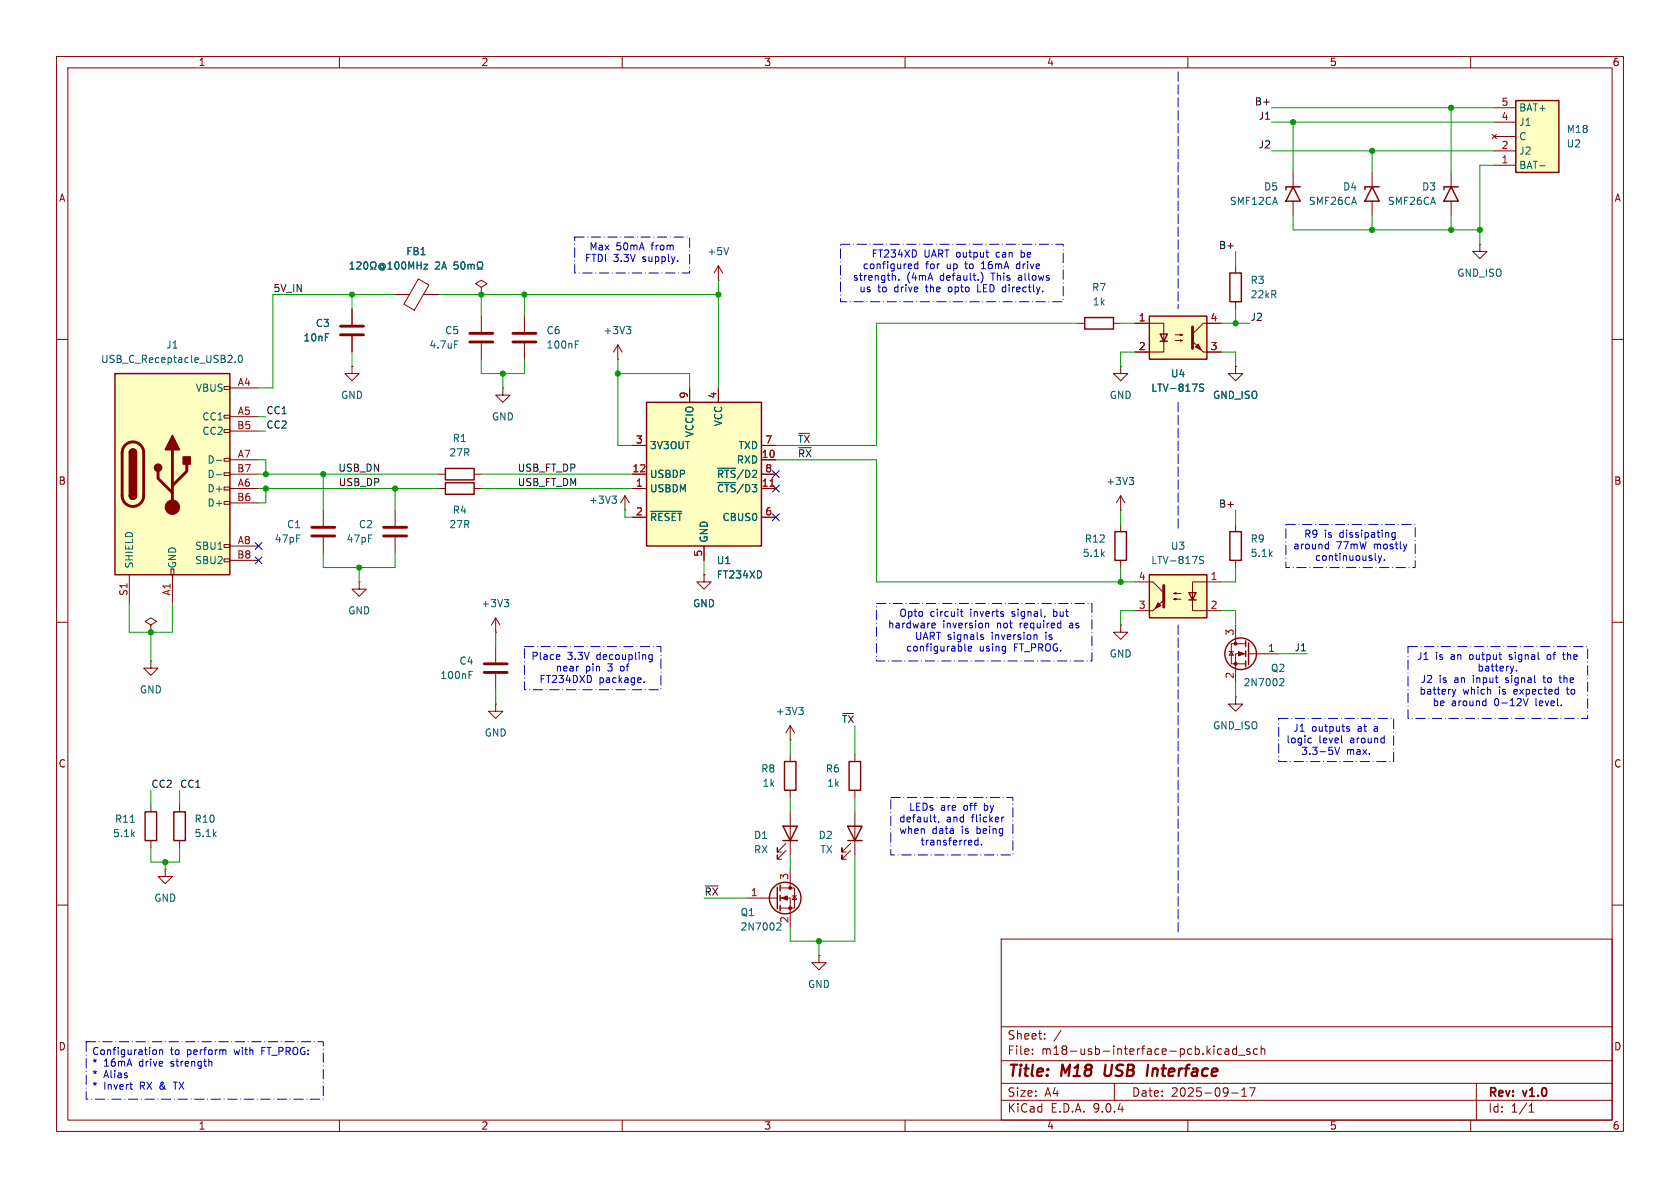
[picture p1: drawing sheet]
<svg xmlns="http://www.w3.org/2000/svg" width="297mm" height="210mm" viewBox="0 0 297 210" stroke-linecap="round" stroke-linejoin="round" font-family="sans-serif">
<g fill="none" stroke="#840000" stroke-width=".18">
<path d="M10 10h277v190h-277zM12 12h273v186h-273zM60 10v2M110 10v2M160 10v2M210 10v2M260 10v2M218.4 47v1.3M218.4 53.3v1.3M10 60h2M285 60h2M110.5 90.2h.1"/>
<path d="M110.5 87.6l-.8 1.3M110.5 87.6l.8 1.3M110.5 87.6v2.6M10 110h2M87.6 114.3v2.8M87.6 119.1v2.8M285 110h2M10 160h2M177 166h108v32h-108zM285 160h2M60 198v2M110 198v2"/>
<path d="M160 198v2M177 194.5h108M177 191.5h108M177 187.5h108M177 181.5h108M182.5 186.3v.1M182.5 185.5v.1M184.7 183.6v.1M184.7 182.8v.1M187.6 182.1l-1.3 2M197 191.5v3M210 198v2"/>
<path d="M215.4 186.3h.6M215.4 185.5h.6M216.6 185.5h.6v.9M217.2 185.8h-.5a.29 .29 0 0 0-.2 .3 .29 .29 0 0 0 .2 .3l.5-.1M217.7 193.2h1.2M218.6 185.5l-.4-.1-.3 .3v.4l.1 .2h.6M218.6 184.9v1.5M219 186.5h1.1M219.5 193.8h.9M219.5 192.7l.5-.4v1.5M220.9 192.3h1l-.7 1.5M221 185.5l-.4-.1-.2 .2 .1 .2 .5 .2v.3h-.6"/>
<path d="M222.3 185.5l-.4-.1-.3 .3v.4l.1 .2h.6M223 185.5l.2-.1 .3 .1 .1 .9M223 184.9v1.5M260 198v2M261 191.5v6.5M270.3 196.6h.9M270.3 195.5l.4-.4v1.5"/>
</g>
<path d="M195.5 188.2l-.2 1.6 .3 .4" fill="none" stroke="#840000" stroke-width=".4"/>
<path d="M85.6 117.3h4.1M85.6 118.9h4.1" fill="none" stroke="#840000" stroke-width=".51"/>
<path d="M108.2 87.7h.8l-.4 .5M108.7 88.2l.3 .2v.3l-.3 .3M82.9 119.3h.4M82.9 118.7h.6" fill="none" stroke="#006464" stroke-width=".18"/>
<path d="M217.4 48.3h2.1v5h-2.1z" fill="none" stroke="#840000" stroke-width=".25"/>
<path d="M114.3 71.1h20.3v25.4h-20.3z" fill="#ffffc2"/>
<path d="M242.6 33l1.2 2.6h-2.5zM243.8 33h-2.5v.5M256.5 33l1.3 2.6h-2.5zM257.8 33h-2.5v.5M114.3 71.1h20.3v25.4h-20.3zM138.4 146.1h2.6l-1.3 2.5zM138.4 148.6h2.6" fill="none" stroke="#840000" stroke-width=".25"/>
<g fill="none" stroke="#840000" stroke-width=".18">
<path d="M242.6 30.5v2.5M242.6 35.6v2.5M256.5 30.5v2.5M256.5 35.6v2.5M69.8 52.1h2.6M74 49.3l1.8 1.1-2.5 4.4-1.9-1zM74.9 52.1h2.6M92.7 55.9v2.8M92.7 60.7v2.8M111.8 78.7h2.5M121.9 68.6v2.5M127 68.6v2.5"/>
<path d="M134.6 78.7h2.6M111.8 83.8h2.5M111.8 86.4h2.5M111.8 91.4h2.5M124.5 96.5v2.6M134.6 83.8h2.6M134.6 86.4h2.6M134.6 91.4h2.6M134.6 81.3h2.6M26.7 110.5l1-.6-1-.7-1 .7 1 .6v1.3M26.7 111.8h.1M26.7 116.8v1.3h1.2l-1.2 1.3-1.3-1.3h1.3"/>
<path d="M26.7 116.8h.1M124.5 101.6v1.3h1.2l-1.2 1.2-1.3-1.2h1.3M124.5 101.6h.1M138.9 150.4l-1.5 1.5v-.8v.8h.8M138.9 149.1l-1.5 1.5v-.7v.7h.8M139.7 143.5v7.6"/>
</g>
<g fill="none" stroke="#006464" stroke-width=".18">
<path d="M61.9 47.6h.7M61.9 46.7l.3-.4v1.3M63.1 46.4l.5-.1 .2 .4-.8 .9h.8M64.4 46.4l.2-.1a.68 .68 0 0 1 .4 .6 .68 .68 0 0 1-.4 .7l-.2-.2-.1-.3zM65.5 47.6h.3v-.3a.54 .54 0 0 1-.3-.7 .54 .54 0 0 1 .8-.2 .58 .58 0 0 1-.1 .9v.3h.3M67.8 47a.31 .31 0 0 0-.4-.1 .31 .31 0 0 0 0 .5 .31 .31 0 0 0 .4-.1M67.8 46.8v.5M67.8 47.3l.1 .1a.55 .55 0 0 0-.3-.9 .55 .55 0 0 0-.6 .6 .61 .61 0 0 0 .3 .6 .61 .61 0 0 0 .7-.1M68.6 47.6h.7M68.6 46.7l.4-.4v1.3M69.9 46.4l.2-.1a.68 .68 0 0 1 .4 .6 .68 .68 0 0 1-.4 .7l-.2-.2-.1-.3zM71.1 46.4l.2-.1a.68 .68 0 0 1 .5 .6 .68 .68 0 0 1-.5 .7l-.2-.2-.1-.3z"/>
<path d="M72.3 47.6v-1.3l.4 .9 .4-.9v1.3M73.7 46.3v1.3M73.7 46.9h.8M74.5 46.3v1.3M74.9 46.7h.7l-.7 .9h.7M80.9 46.3h-.6v.6l.1-.1h.5l.1 .2-.1 .4-.2 .2-.4-.2M81.6 46.4l.2-.1a.68 .68 0 0 1 .4 .6 .68 .68 0 0 1-.4 .7l-.2-.2-.1-.3zM82.7 46.8l.4-.1 .2 .2M82.7 46.7v.9M83.3 46.9l.2-.2 .3 .1v.8M83.3 46.9v.7M84.4 47.6h.3v-.3a.54 .54 0 0 1-.3-.7 .54 .54 0 0 1 .8-.2 .58 .58 0 0 1-.2 .9v.3h.3"/>
<path d="M101.7 60.9h.4M101.7 60.3h.6M115 90.4h5.5M126.9 82.8h3.2M126.9 85.3h3.2"/>
</g>
<path d="M136.1 85.9h.8" fill="none" stroke="#a90000" stroke-width=".18"/>
<path d="M90.7 58.9h4M90.7 60.5h4" fill="none" stroke="#840000" stroke-width=".51"/>
<path d="M203.2 55.9h10.2v7.6h-10.2z" fill="#ffffc2"/>
<g fill="none" stroke="#840000" stroke-width=".25">
<path d="M191.8 56.1h5v2.1h-5zM203.2 55.9h10.2v7.6h-10.2zM205.1 59.1h1.3l-.7 1.2zM205.1 60.3h1.3M197.1 94h2v5.1h-2zM217.4 94h2.1v5.1h-2.1zM138.7 134.6h2v5.1h-2zM150.1 134.6h2v5.1h-2zM25.7 143.5h2v5.1h-2zM30.7 143.5h2.1v5.1h-2.1zM137.4 156.8v3.9M137.9 156.5v1"/>
<path d="M137.9 158.2v1.1M149.9 146.1h2.5l-1.3 2.5zM149.9 148.6h2.5M137.9 160v1"/>
<circle cx="138.8" cy="158.7" r="2.79"/>
</g>
<g fill="none" stroke="#840000" stroke-width=".18">
<path d="M85.1 50.8l1-.6-1-.7-1 .7 1 .6v1.3M85.1 52.1h.1M85.1 55.9v2.8M190.5 57.2h1.3M196.8 57.2h1.3M200.7 57.2h5v3.3M207.8 59.2h1.2l-.3 .1v-.2l.3 .1M215.9 57.2h-3.2l-1.9 1.9M85.1 60.7v2.8M198.1 64.8v1.2h1.3l-1.3 1.3-1.3-1.3h1.3M198.1 64.8h.1M205.7 60.3v1.9h-5"/>
<path d="M207.8 60.2h1.2l-.3 .1v-.2l.3 .1M212.7 62.2h3.2M57.1 90.2v2.8M57.1 95v2.8M198.1 90.2h.1M198.1 87.6v2.6M198.1 92.7v1.3M198.1 99.1v1.2M198.1 87.6l-.7 1.3M198.1 87.6l.8 1.3M218.4 92.7v1.3M218.4 99.1v1.2"/>
<path d="M198.1 110.5v1.3h1.3l-1.3 1.2-1.3-1.2h1.3M198.1 110.5h.1M139.7 133.4v1.2M139.7 139.7v1.3M151.1 133.4v1.2M151.1 139.7v1.3M26.7 142.2v1.3M26.7 148.6v1.3M31.7 142.2v1.3M31.7 148.6v1.3M132.1 158.8h5.3M137.9 157h2.6v3.5h-2.6"/>
<path d="M137.9 158.8h1.8v5M139.7 153.7v3.3M140.1 158.4h.7M140.5 158.4l.3 .6h-.7zM150.4 150.4l-1.6 1.5v-.8v.8h.8M150.4 149.1l-1.6 1.5v-.7v.7h.8M151.1 143.5v7.6"/>
</g>
<path d="M83.1 58.9h4M210.8 57.8v3.8M83.1 60.5h4M55.1 93.2h4.1M55.1 94.7h4.1" fill="none" stroke="#840000" stroke-width=".51"/>
<g fill="#840000" stroke="#840000" stroke-width=".18">
<path d="M211.8 60.8l.5 1-1-.5z"/>
<path d="M210.8 60.3l1.9 1.9z"/>
<path d="M138.2 158.8l1-.4v.7z"/>
<circle cx="139.7" cy="157" r=".25"/>
<circle cx="139.7" cy="160.5" r=".25"/>
</g>
<path d="M80.4 60.3h.6M212.8 68l-.5-.1-.2 .1v.4l.6 .2 .1 .3-.3 .3-.4-.1M199.6 84.4h.8l-.4 .5M200.2 84.9l.2 .2v.3l-.2 .3M23.1 145.4h.7M137.5 163.1h.3M138 163.7l-.7 .7h.8" fill="none" stroke="#006464" stroke-width=".18"/>
<path d="M203.2 101.6h10.2v7.6h-10.2z" fill="#ffffc2"/>
<g fill="none" stroke="#840000" stroke-width=".25">
<path d="M203.2 101.6h10.2v7.6h-10.2zM210.2 104.8h1.3l-.7 1.2zM210.2 106h1.3M220.2 113.3v1M220.2 115.1v1M220.2 116.8v1.1M220.7 113.7v3.8"/>
<circle cx="219.3" cy="115.6" r="2.79"/>
</g>
<g fill="none" stroke="#840000" stroke-width=".18">
<path d="M127 49.5h.1M127 47l-.8 1.3M127 47l.8 1.3M127 47v2.5M261.6 43.2v1.3h1.3l-1.3 1.2-1.3-1.2h1.3M261.6 43.2h.1M88.9 68.6v1.3h1.3l-1.3 1.2-1.3-1.2h1.3M88.9 68.6h.1M109.2 63.5h.1M109.2 61l-.7 1.2M109.2 61l.8 1.2M109.2 61v2.5"/>
<path d="M218.4 64.8v1.2h1.3l-1.3 1.3-1.2-1.3h1.2M218.4 64.8h.1M69.8 90.2v2.8M69.8 95v2.8M63.5 102.9v1.2h1.3l-1.3 1.3-1.3-1.3h1.3M63.5 102.9h.1M87.6 111.8h.1M87.6 109.2l-.7 1.3M87.6 109.2l.8 1.3M87.6 109.2v2.6M200.7 102.9h3.1l1.9 1.9M200.7 108h3.1"/>
<path d="M207.5 104.9l.4-.1v.2l-.4-.1h1.3M207.5 105.9l.4-.1v.2l-.4-.1h1.3M210.8 106v2h5.1M215.9 102.9h-5.1v3.3M217.3 115.2h.8M217.7 115.2l.4 .6h-.8zM218.4 110.5v3.3M220.2 113.8h-2.5v3.5h2.5M220.2 115.6h-1.8v5.1M220.7 115.6h5.4M87.6 124.5v1.2h1.3l-1.3 1.3-1.2-1.3h1.2M87.6 124.5h.1"/>
<path d="M139.7 130.8h.1M139.7 128.3l.8 1.2M139.7 128.3l-.8 1.2M139.7 128.3v2.5M218.4 123.2v1.3h1.3l-1.3 1.2-1.2-1.2h1.2M218.4 123.2h.1M29.2 153.7v1.2h1.3l-1.3 1.3-1.3-1.3h1.3M29.2 153.7h.1"/>
</g>
<path d="M67.8 93.2h4.1M67.8 94.7h4.1M205.7 103.5v3.8" fill="none" stroke="#840000" stroke-width=".51"/>
<g fill="#840000" stroke="#840000" stroke-width=".18">
<path d="M204.7 106.6l.5 .5-1 .5z"/>
<path d="M203.8 108l1.9-2z"/>
<path d="M218.9 115.2l1.1 .4-1.1 .4z"/>
<circle cx="218.4" cy="113.8" r=".25"/>
<circle cx="218.4" cy="117.3" r=".25"/>
</g>
<path d="M110.7 57.7h.8l-.4 .5M111.3 58.2l.2 .3v.3l-.2 .2M128.8 43.8l-.4 1.2M212.8 98.4h-.5l-.2 .1v.4l.6 .2 .1 .3-.3 .2h-.4M89.1 106h.8l-.4 .5M89.7 106.5l.2 .2v.3l-.2 .3M226.4 120h.5l.1 .3-.8 .9h.8M141.2 125h.8l-.4 .5M141.8 125.5l.2 .3v.3l-.2 .2" fill="none" stroke="#006464" stroke-width=".18"/>
<path d="M20.3 66h20.3v35.6h-20.3z" fill="#ffffc2"/>
<g fill="none" stroke="#840000" stroke-width=".18">
<path d="M62.2 54.6v2.8M62.2 59.4v2.8M39.6 68.3h1v.5h-1zM39.6 73.4h1v.5h-1zM39.6 75.9h1v.6h-1zM40.6 68.6h5.1M40.6 73.7h5.1M40.6 76.2h5.1M62.2 64.8v1.2h1.3l-1.3 1.3-1.2-1.3h1.2M62.2 64.8h.1M39.6 81h1v.5h-1zM39.6 83.6h1v.5h-1z"/>
<path d="M39.6 86.1h1v.5h-1zM39.6 88.6h1v.6h-1zM39.6 96.3h1v.5h-1zM39.6 98.8h1v.5h-1zM40.6 81.3h5.1M40.6 83.8h5.1M40.6 86.4h5.1M40.6 88.9h5.1M40.6 96.5h5.1M40.6 99.1h5.1M77.5 83.8h1.2M77.5 86.4h1.2"/>
<path d="M83.8 83.8h1.3M83.8 86.4h1.3M22.9 101.6v5.1M30.2 100.6h.5v1h-.5zM30.5 101.6v5.1M144.8 168.9v1.3h-1.3l1.3 1.3 1.2-1.3h-1.2M144.8 168.9h.1"/>
</g>
<path d="M20.3 66h20.3v35.6h-20.3zM22.9 80a.64 .64 0 0 1 .6-.6 .64 .64 0 0 1 .6 .6M22.9 87.6a.64 .64 0 0 0 .6 .7 .64 .64 0 0 0 .6-.7M78.7 82.8h5.1v2h-5.1zM78.7 85.3h5.1v2.1h-5.1z" fill="none" stroke="#840000" stroke-width=".25"/>
<path d="M60.2 57.7h4.1M60.2 59.2h4.1M22.1 78.7a1.9 1.9 0 0 1 2.1-.4 1.9 1.9 0 0 1 1.2 1.7v7.6a1.91 1.91 0 0 1-1.9 1.9 1.91 1.91 0 0 1-1.9-1.9v-7.7l.2-.7zM30.5 79.5v10.2M27.9 83.3v1.3l2.6 2.5M33 82v1.3l-2.5 2.6" fill="none" stroke="#840000" stroke-width=".51"/>
<g fill="#840000" stroke="#840000" stroke-width=".25">
<path d="M22.9 80h1.2v7.6h-1.2z"/>
<path d="M23 79.6a.64 .64 0 0 1 .7-.2 .64 .64 0 0 1 .4 .6h-1.2z"/>
<path d="M22.9 87.6h1.2a.64 .64 0 0 1-.6 .7 .64 .64 0 0 1-.6-.7z"/>
<path d="M30.5 77l1.2 2.5h-2.5z"/>
<path d="M32.4 80.8h1.3v1.2h-1.3z"/>
<circle cx="27.9" cy="82.7" r=".63"/>
</g>
<circle cx="30.5" cy="89.7" r="1.27" fill="#840000" stroke="#840000" stroke-width=".18"/>
<path d="M41.6 64v.1M42.3 62.9l.1-.1a.68 .68 0 0 1 .5 .6 .68 .68 0 0 1-.5 .7 .84 .84 0 0 1-.1-1.2zM38.3 81.4h.9M38.3 83.9h.9" fill="none" stroke="#006464" stroke-width=".18"/>
<path d="M268 17.8h7.6v12.7h-7.6z" fill="#ffffc2"/>
<path d="M268 17.8h7.6v12.7h-7.6zM228.6 33l1.3 2.6h-2.6zM229.9 33h-2.6v.5" fill="none" stroke="#840000" stroke-width=".25"/>
<g fill="none" stroke="#840000" stroke-width=".18">
<path d="M264.2 19.1h3.8M228.6 30.5v2.5M228.6 35.6v2.5M263.8 23.7l.7 .8M264.2 29.2h3.8M264.2 26.7h3.8M264.2 24.1h3.8M264.2 21.6h3.8M264.5 23.7l-.7 .8M62.2 54.6v2.8M62.2 59.4v2.8M69.8 52.1h2.6"/>
<path d="M74.9 52.1h2.6M85.1 52.1h.1M200.7 57.2h2.5M213.4 57.2h2.5M111.8 78.7h2.5M121.9 68.6v2.5M127 68.6v2.5M134.6 78.7h2.6M200.7 62.2h2.5M213.4 62.2h2.5M218.4 64.8h.1M111.8 83.8h2.5"/>
<path d="M111.8 86.4h2.5M111.8 91.4h2.5M124.5 96.5v2.6M134.6 83.8h2.6M134.6 86.4h2.6M134.6 91.4h2.6M134.6 81.3h2.6M124.5 101.6h.1"/>
</g>
<g fill="none" stroke="#006464" stroke-width=".18">
<path d="M272.2 29.3h1M61.9 47.6h.7M61.9 46.7l.3-.4v1.3M63.1 46.4l.5-.1 .2 .4-.8 .9h.8M64.4 46.4l.2-.1a.68 .68 0 0 1 .4 .6 .68 .68 0 0 1-.4 .7l-.2-.2-.1-.3zM65.5 47.6h.3v-.3a.54 .54 0 0 1-.3-.7 .54 .54 0 0 1 .8-.2 .58 .58 0 0 1-.1 .9v.3h.3M67.8 47a.31 .31 0 0 0-.4-.1 .31 .31 0 0 0 0 .5 .31 .31 0 0 0 .4-.1M67.8 46.8v.5M67.8 47.3l.1 .1a.55 .55 0 0 0-.3-.9 .55 .55 0 0 0-.6 .6 .61 .61 0 0 0 .3 .6 .61 .61 0 0 0 .7-.1M68.6 47.6h.7M68.6 46.7l.4-.4v1.3M69.9 46.4l.2-.1a.68 .68 0 0 1 .4 .6 .68 .68 0 0 1-.4 .7l-.2-.2-.1-.3z"/>
<path d="M71.1 46.4l.2-.1a.68 .68 0 0 1 .5 .6 .68 .68 0 0 1-.5 .7l-.2-.2-.1-.3zM72.3 47.6v-1.3l.4 .9 .4-.9v1.3M73.7 46.3v1.3M73.7 46.9h.8M74.5 46.3v1.3M74.9 46.7h.7l-.7 .9h.7M80.9 46.3h-.6v.6l.1-.1h.5l.1 .2-.1 .4-.2 .2-.4-.2M81.6 46.4l.2-.1a.68 .68 0 0 1 .4 .6 .68 .68 0 0 1-.4 .7l-.2-.2-.1-.3zM82.7 46.8l.4-.1 .2 .2M82.7 46.7v.9M83.3 46.9l.2-.2 .3 .1v.8M83.3 46.9v.7"/>
<path d="M84.4 47.6h.3v-.3a.54 .54 0 0 1-.3-.7 .54 .54 0 0 1 .8-.2 .58 .58 0 0 1-.2 .9v.3h.3M212.8 68l-.5-.1-.2 .1v.4l.6 .2 .1 .3-.3 .3-.4-.1M115 90.4h5.5M126.9 82.8h3.2M126.9 85.3h3.2"/>
</g>
<path d="M208.3 12.7v41.9M208.3 71.1v22.9M208.3 110.5v54.6" fill="none" stroke="#0000c2" stroke-width=".18" stroke-dasharray="1.7 .6"/>
<g fill="none" stroke="#009600" stroke-width=".18">
<path d="M224.8 19.1h39.4M256.5 19.1v11.4M224.8 26.7h39.4M224.8 21.6h39.4M228.6 21.6v8.9M228.6 38.1v2.5h33M242.6 26.7v3.8M242.6 38.1v2.5M256.5 38.1v2.5M264.2 29.2h-2.6v14M62.2 52.1v2.5M69.8 52.1h-21.5v16.5h-2.6"/>
<path d="M77.5 52.1h49.5M85.1 52.1v3.8M92.7 52.1v3.8M127 49.5v19.1M190.5 57.2h-35.6v21.5h-17.7M198.1 57.2h2.6M215.9 57.2h5.1M218.4 44.5v2.5M218.4 54.6v2.6M45.7 76.2h1.3M45.7 73.7h1.3M62.2 62.2v2.6"/>
<path d="M85.1 63.5v2.5h7.6v-2.5M88.9 66v2.6M109.2 66h12.7v2.6M109.2 63.5v15.2h2.6M200.7 62.2h-2.6v2.6M215.9 62.2h2.5v2.6M45.7 86.4h31.8M45.7 83.8h31.8M45.7 81.3h1.3v2.5M47 86.4v2.5h-1.3M57.1 97.8v2.5h12.7v-2.5M57.1 83.8v6.4"/>
<path d="M69.8 86.4v3.8M85.1 86.4h26.7M85.1 83.8h26.7M110.5 90.2v1.2h1.3M124.5 99.1v2.5M137.2 81.3h17.7v21.6h45.8M198.1 90.2v2.5M218.4 90.2v2.5M22.9 106.7v5.1h7.6v-5.1M26.7 111.8v5M63.5 100.3v2.6M87.6 111.8v2.5"/>
<path d="M198.1 100.3v2.6M200.7 108h-2.6v2.5M215.9 108h2.5v2.5M218.4 100.3v2.6h-2.5M226.1 115.6h5M26.7 139.7v2.5M31.7 139.7v2.5M87.6 121.9v2.6M139.7 130.8v2.6M151.1 128.3v5.1M218.4 120.7v2.5M26.7 149.9v2.5h5v-2.5"/>
<path d="M29.2 152.4v1.3M124.5 158.8h7.6M139.7 141v2.5M139.7 151.1v2.6M151.1 141v2.5M151.1 151.1v15.3h-11.4v-2.6M144.8 166.4v2.5"/>
</g>
<path d="M45.1 98.5l1.2 1.2M45.1 95.9l1.2 1.2M46.3 98.5l-1.2 1.2M46.3 95.9l-1.2 1.2M136.6 90.8l1.2 1.2M136.6 83.2l1.2 1.2M136.6 85.8l1.2 1.2M137.8 90.8l-1.2 1.2M137.8 83.2l-1.2 1.2M137.8 85.8l-1.2 1.2" fill="none" stroke="#000084" stroke-width=".18"/>
<path d="M101.6 41.9h20.3v6.4h-20.3zM148.6 43.2h39.4v10.1h-39.4zM227.3 92.7h22.9v7.6h-22.9zM92.7 114.3h24.1v7.6h-24.1zM154.9 106.7h38.1v10.1h-38.1zM248.9 114.3h31.8v12.7h-31.8zM226.1 127h20.3v7.6h-20.3zM157.5 141h21.6v10.1h-21.6zM15.2 184.2h41.9v10.1h-41.9z" fill="none" stroke="#0000c2" stroke-width=".18" stroke-dasharray="1.7 .6 0 .6"/>
<g fill="none" stroke="#0000c2" stroke-width=".18">
<path d="M119.8 46.1v.1M158.3 48.9v.6M158.9 49.4v.1M162.3 46.2v1.3M162.3 46.7h-.4l-.2 .2 .1 .5h.5M172.8 50.3v1.3h.6M173.4 48.1l.2 .2M173.5 47.5h.7M173.7 48.5a1.48 1.48 0 0 1-.3 1.5M174.3 44.6h.5M174.5 45.4l.3 .1M179.8 46.7l-.1 .2 .1 .5"/>
<path d="M234.5 96.2h.4M234.9 95.8v1.2M234.9 97h-.4M243.1 98.9l.2 .2M243.7 98.2l.3 .9M244 99.1l-.3 .4M244.3 98.2l-.3 .9M244.7 99v.1M246.7 94.1v1.1l-.3 .2-.3-.1M246.7 94.2l-.4-.1-.3 .3 .2 .5h.5M248.7 96.2l-.3 .8M98.8 115.7l.2 .3-.6 .2"/>
<path d="M98.9 116.5l-.1 .1M115.3 115.7v1.1l-.2 .2-.3-.1M115.3 115.8l-.4-.1-.2 .3 .1 .5h.5M164.8 110.9h.5M164.8 110.2h.4l.1 .3-.6 .1M169.8 108.1h.4M169.9 107.7v1.1l.3 .2M170.6 113.8v1.1l.2 .2M171.2 114.4v.6h.5M171.8 114.4v.1l-.6 .2M173.4 112.6l.5 .2-.1 .2h-.3M173.4 112.3h.4"/>
<path d="M174.2 110.3l.2-.1h.3l.1 .8M177.4 108.6v.3M183.3 112.4v.6M184.8 108.9l-.1 .2M267.6 117.8l-.3 .8M268.1 118.5v.1M272.7 119.8h.5M272.9 119.4l.1 1.2M273.6 115.8l-.1 .2 .1 .5M275.6 119.8h.5M275.8 119.4v1.1l.3 .2M276.2 115.7h.5"/>
<path d="M276.4 115.3v1.1l.3 .2M113.9 120.5v.2M231.8 131.3h-.3M236 132.1l.4 1.3 .4-1.3M237.2 131.3h.1M238.1 128.8l.5 .2-.1 .2-.3 .1M238.1 128.5h.4M256.8 121.9l.3 .8M257.1 122.7l-.3 .4M257.4 121.9l-.3 .8M262.6 123.9l.1 .1M262.7 123.5v1.3"/>
<path d="M262.7 124.7l-.1 .1M269.3 123.5l.4 1.3 .4-1.3M165 144.4h.5M165.2 144v1.1l.3 .2M166 145.2l-.1 .3M172.4 148.6l-.1 .2 .1 .5 .1 .1 .4-.1M172.9 148.1v1.3M173.5 149.3v.1M177.5 144.4l-.4 .3M22.9 191.7h.5M23.3 192.6h.1M27.1 185.6h.3l.3 .2-.1 .5-.2 .1h-.3"/>
<path d="M28.2 185.7l.2-.1h.3l.1 .8M28.2 185.6v.8M37.5 187.8v.7M39.8 185.6l.1 .2v.6"/>
</g>
<path d="M136.1 85.9h.8" fill="none" stroke="#a90000" stroke-width=".18"/>
<g fill="#009600" stroke="#009600" stroke-width=".18">
<circle cx="198.1" cy="102.9" r=".46"/>
<circle cx="29.2" cy="152.4" r=".46"/>
<circle cx="47" cy="86.4" r=".46"/>
<circle cx="63.5" cy="100.3" r=".46"/>
<circle cx="26.7" cy="111.8" r=".46"/>
<circle cx="218.4" cy="57.2" r=".46"/>
<circle cx="92.7" cy="52.1" r=".46"/>
<circle cx="85.1" cy="52.1" r=".46"/>
<circle cx="109.2" cy="66" r=".46"/>
<circle cx="88.9" cy="66" r=".46"/>
<circle cx="127" cy="52.1" r=".46"/>
<circle cx="57.1" cy="83.8" r=".46"/>
<circle cx="47" cy="83.8" r=".46"/>
<circle cx="62.2" cy="52.1" r=".46"/>
<circle cx="69.8" cy="86.4" r=".46"/>
<circle cx="256.5" cy="19.1" r=".46"/>
<circle cx="228.6" cy="21.6" r=".46"/>
<circle cx="242.6" cy="26.7" r=".46"/>
<circle cx="242.6" cy="40.6" r=".46"/>
<circle cx="256.5" cy="40.6" r=".46"/>
<circle cx="261.6" cy="40.6" r=".46"/>
<circle cx="144.8" cy="166.4" r=".46"/>
</g>
<g font-size="2.8" fill="#840000">
<text x="178" y="190.9">Title:</text>
<text x="187.7" y="190.9">M18</text>
<text x="196.1" y="190.9">USB</text>
<text x="204.4" y="190.9">Interface</text>
</g>
<g font-size="2.1" fill="#840000">
<text x="178" y="184">Sheet:</text>
<text x="178" y="186.7">File:</text>
<text x="184.1" y="186.7">m18-usb-interface-pcb.kicad_sch</text>
<text x="178" y="196.9">KiCad</text>
<text x="178" y="194.1">Size:</text>
<text x="184.7" y="194.1">A4</text>
<text x="185.7" y="196.9">E.D.A.</text>
<text x="193.3" y="196.9">9.0.4</text>
<text x="200" y="194.1">Date:</text>
<text x="207" y="194.1">2025-09-17</text>
<text x="263" y="194.3">Rev:</text>
<text x="263" y="196.9">Id:</text>
<text x="267.1" y="196.9">1/1</text>
<text x="269.4" y="194.3">v1.0</text>
</g>
<g font-size="1.8" fill="#840000">
<text x="35" y="11.9">1</text>
<text x="85" y="11.9">2</text>
<text x="135" y="11.9">3</text>
<text x="185" y="11.9">4</text>
<text x="235" y="11.9">5</text>
<text x="285" y="11.9">6</text>
<text x="10.3" y="35.9">A</text>
<text x="285.3" y="35.9">A</text>
<text x="10.3" y="85.9">B</text>
<text x="285.3" y="85.9">B</text>
<text x="10.3" y="135.9">C</text>
<text x="285.3" y="135.9">C</text>
<text x="10.3" y="185.9">D</text>
<text x="285.3" y="185.9">D</text>
<text x="35" y="199.9">1</text>
<text x="85" y="199.9">2</text>
<text x="135" y="199.9">3</text>
<text x="185" y="199.9">4</text>
<text x="235" y="199.9">5</text>
<text x="285" y="199.9">6</text>
</g>
<g font-size="1.8" fill="#0f0f0f">
<text x="221.7" y="18.7">B+</text>
<text x="222.4" y="21.2">J1</text>
<text x="222.4" y="26.3">J2</text>
<text x="215.4" y="44.1">B+</text>
<text x="48.3" y="51.7">5V_IN</text>
<text x="221" y="56.8">J2</text>
<text x="47" y="75.9">CC2</text>
<text x="47" y="73.3">CC1</text>
<text x="59.7" y="83.5">USB_DN</text>
<text x="91.4" y="83.5">USB_FT_DP</text>
<text x="141" y="80.9">~{RX}</text>
<text x="141" y="78.4">~{TX}</text>
<text x="59.8" y="86">USB_DP</text>
<text x="91.4" y="86">USB_FT_DM</text>
<text x="215.4" y="89.8">B+</text>
<text x="228.8" y="115.2">J1</text>
<text x="148.7" y="127.9">~{TX}</text>
<text x="26.7" y="139.4">CC2</text>
<text x="31.7" y="139.4">CC1</text>
<text x="124.5" y="158.4">~{RX}</text>
</g>
<g font-size="1.8" fill="#a90000">
<text x="265.4" y="21.3">4</text>
<text x="265.4" y="18.8">5</text>
<text x="265.4" y="29">1</text>
<text x="265.4" y="26.4">2</text>
<text x="201.2" y="56.9">1</text>
<text x="213.9" y="56.9">4</text>
<text x="201.2" y="62">2</text>
<text x="213.9" y="62">3</text>
<text x="41.9" y="68.3">A4</text>
<text x="121.7" y="70.6" transform="rotate(-90 121.7 70.6)">9</text>
<text x="126.7" y="70.6" transform="rotate(-90 126.7 70.6)">4</text>
<text x="41.8" y="75.9">B5</text>
<text x="41.9" y="73.4">A5</text>
<text x="41.8" y="83.6">B7</text>
<text x="41.9" y="81">A7</text>
<text x="111.7" y="83.6">12</text>
<text x="112.3" y="78.5">3</text>
<text x="134.6" y="81">10</text>
<text x="135.2" y="78.5">7</text>
<text x="135.2" y="83.6">8</text>
<text x="41.8" y="88.6">B6</text>
<text x="41.9" y="86.1">A6</text>
<text x="112.3" y="86.1">1</text>
<text x="134.6" y="86.1">11</text>
<text x="112.3" y="91.2">2</text>
<text x="135.2" y="91.2">6</text>
<text x="41.8" y="98.8">B8</text>
<text x="41.9" y="96.3">A8</text>
<text x="124.2" y="98.5" transform="rotate(-90 124.2 98.5)">5</text>
<text x="22.6" y="105.5" transform="rotate(-90 22.6 105.5)">S1</text>
<text x="30.2" y="105.4" transform="rotate(-90 30.2 105.4)">A1</text>
<text x="201.2" y="102.6">4</text>
<text x="201.2" y="107.7">3</text>
<text x="213.9" y="102.6">1</text>
<text x="213.9" y="107.7">2</text>
<text x="218.2" y="112.5" transform="rotate(-90 218.2 112.5)">3</text>
<text x="224.1" y="115.3">1</text>
<text x="218.2" y="120.1" transform="rotate(-90 218.2 120.1)">2</text>
<text x="139.4" y="155.6" transform="rotate(-90 139.4 155.6)">3</text>
<text x="132.6" y="158.5">1</text>
</g>
<g font-size="1.8" fill="#006464">
<text x="268.5" y="22.5">J1</text>
<text x="268.5" y="19.9">BAT+</text>
<text x="276.9" y="23.7">M18</text>
<text x="268.5" y="27.5">J2</text>
<text x="268.5" y="25">C</text>
<text x="276.9" y="26.3">U2</text>
<text x="223.4" y="33.9">D5</text>
<text x="237.3" y="33.9">D4</text>
<text x="251.3" y="33.9">D3</text>
<text x="268.5" y="30.1">BAT-</text>
<text x="217.3" y="36.4">SMF12CA</text>
<text x="231.3" y="36.4">SMF26CA</text>
<text x="245.3" y="36.4">SMF26CA</text>
<text x="71.7" y="45.3">FB1</text>
<text x="76.9" y="47.9">2A</text>
<text x="125" y="45.3">+5V</text>
<text x="193" y="51.7">R7</text>
<text x="221" y="50.4">R3</text>
<text x="221" y="52.9">22kR</text>
<text x="257.5" y="49.1">GND_ISO</text>
<text x="55.7" y="58">C3</text>
<text x="78.6" y="59.3">C5</text>
<text x="96.5" y="59.3">C6</text>
<text x="106.6" y="59.3">+3V3</text>
<text x="193.1" y="54.2">1k</text>
<text x="17.8" y="64.4">USB_C_Receptacle_USB2.0</text>
<text x="29.3" y="61.8">J1</text>
<text x="53.6" y="60.6">10nF</text>
<text x="75.8" y="61.8">4.7uF</text>
<text x="96.5" y="61.8">100nF</text>
<text x="34.5" y="69.4">VBUS</text>
<text x="60.2" y="70.7">GND</text>
<text x="196.1" y="70.7">GND</text>
<text x="203.4" y="69.4">LTV-817S</text>
<text x="206.9" y="66.9">U4</text>
<text x="214.3" y="70.7">GND_ISO</text>
<text x="35.7" y="74.5">CC1</text>
<text x="35.7" y="77.1">CC2</text>
<text x="86.9" y="74.5">GND</text>
<text x="122.8" y="77.4" transform="rotate(-90 122.8 77.4)">VCCIO</text>
<text x="127.9" y="75.5" transform="rotate(-90 127.9 75.5)">VCC</text>
<text x="36.6" y="82.1">D-</text>
<text x="79.3" y="80.9">27R</text>
<text x="79.9" y="78.3">R1</text>
<text x="114.8" y="79.6">3V3OUT</text>
<text x="130.2" y="82.1">RXD</text>
<text x="130.5" y="79.6">TXD</text>
<text x="36.6" y="84.7">D-</text>
<text x="36.6" y="87.2">D+</text>
<text x="36.6" y="89.8">D+</text>
<text x="104" y="89.3">+3V3</text>
<text x="114.8" y="84.7">USBDP</text>
<text x="114.8" y="87.2">USBDM</text>
<text x="126.7" y="84.7">~{RTS}/D2</text>
<text x="126.7" y="87.2">~{CTS}/D3</text>
<text x="195.5" y="86">+3V3</text>
<text x="50.6" y="93.6">C1</text>
<text x="63.3" y="93.6">C2</text>
<text x="79.3" y="93.6">27R</text>
<text x="79.9" y="91">R4</text>
<text x="114.8" y="92.3">~{RESET}</text>
<text x="127.6" y="92.3">CBUS0</text>
<text x="23.7" y="100.6" transform="rotate(-90 23.7 100.6)">SHIELD</text>
<text x="31.3" y="100.6" transform="rotate(-90 31.3 100.6)">GND</text>
<text x="34.4" y="97.4">SBU1</text>
<text x="34.4" y="99.9">SBU2</text>
<text x="48.5" y="96.1">47pF</text>
<text x="61.2" y="96.1">47pF</text>
<text x="125.3" y="96" transform="rotate(-90 125.3 96)">GND</text>
<text x="126.6" y="99.9">U1</text>
<text x="191.3" y="98.7">5.1k</text>
<text x="191.7" y="96.1">R12</text>
<text x="203.4" y="99.9">LTV-817S</text>
<text x="206.9" y="97.4">U3</text>
<text x="221" y="96.1">R9</text>
<text x="221" y="98.7">5.1k</text>
<text x="85" y="107.5">+3V3</text>
<text x="122.4" y="107.5">GND</text>
<text x="126.6" y="102.5">FT234XD</text>
<text x="61.5" y="108.8">GND</text>
<text x="81.1" y="117.7">C4</text>
<text x="196.1" y="116.4">GND</text>
<text x="224.6" y="119">Q2</text>
<text x="24.6" y="122.8">GND</text>
<text x="77.7" y="120.2">100nF</text>
<text x="219.7" y="121.5">2N7002</text>
<text x="85.6" y="130.4">GND</text>
<text x="137.1" y="126.6">+3V3</text>
<text x="214.3" y="129.1">GND_ISO</text>
<text x="134.5" y="136.8">R8</text>
<text x="145.9" y="136.8">R6</text>
<text x="134.7" y="139.3">1k</text>
<text x="146.1" y="139.3">1k</text>
<text x="19.9" y="148.2">5.1k</text>
<text x="20.2" y="145.6">R11</text>
<text x="34.3" y="148.2">5.1k</text>
<text x="34.3" y="145.6">R10</text>
<text x="133.2" y="148.5">D1</text>
<text x="144.6" y="148.5">D2</text>
<text x="133.2" y="151">RX</text>
<text x="144.9" y="151">TX</text>
<text x="27.2" y="159.6">GND</text>
<text x="130.8" y="162.2">Q1</text>
<text x="130.8" y="164.7">2N7002</text>
<text x="139.4" y="163.3" transform="rotate(-90 139.4 163.3)">2</text>
<text x="142.7" y="174.9">GND</text>
</g>
<g font-size="1.8" fill="#0000c2">
<text x="103.3" y="46.6">FTDI 3.3V</text>
<text x="104.1" y="44.6">Max</text>
<text x="108.9" y="44.6">50mA</text>
<text x="113.7" y="46.6">supply.</text>
<text x="115.3" y="44.6">from</text>
<text x="152.4" y="47.9">configured</text>
<text x="154" y="45.9">FT234XD</text>
<text x="163.3" y="45.9">UART output</text>
<text x="163.6" y="47.9">for</text>
<text x="167.5" y="47.9">up</text>
<text x="170.9" y="47.9">to</text>
<text x="174" y="47.9">16mA</text>
<text x="176.4" y="45.9">can</text>
<text x="180.3" y="47.9">drive</text>
<text x="180.9" y="45.9">be</text>
<text x="150.7" y="49.9">strength.</text>
<text x="151.8" y="52">us</text>
<text x="155.2" y="52">to</text>
<text x="158.2" y="52">drive</text>
<text x="160.3" y="49.9">(4mA</text>
<text x="164" y="52">the</text>
<text x="166.3" y="49.9">default.)</text>
<text x="168.1" y="52">opto</text>
<text x="173.5" y="52">LED directly.</text>
<text x="175.6" y="49.9">This</text>
<text x="180.5" y="49.9">allows</text>
<text x="230.5" y="95.4">R9</text>
<text x="234.1" y="95.4">is</text>
<text x="236.9" y="95.4">dissipating</text>
<text x="228.5" y="97.4">around</text>
<text x="232.4" y="99.5">continuously.</text>
<text x="236.2" y="97.4">77mW</text>
<text x="243" y="97.4">mostly</text>
<text x="156.9" y="111.4">hardware</text>
<text x="158.9" y="109.4">Opto</text>
<text x="161.6" y="113.4">UART signals</text>
<text x="164.4" y="109.4">circuit</text>
<text x="166.7" y="111.4">inversion</text>
<text x="171.6" y="109.4">inverts</text>
<text x="175.4" y="113.4">inversion</text>
<text x="176.4" y="111.4">not</text>
<text x="179.2" y="109.4">signal,</text>
<text x="180.5" y="111.4">required</text>
<text x="185.1" y="113.4">is</text>
<text x="186.7" y="109.4">but</text>
<text x="189.5" y="111.4">as</text>
<text x="93.8" y="117">Place</text>
<text x="98.1" y="119">near</text>
<text x="100.3" y="117">3.3V</text>
<text x="103.5" y="119">pin</text>
<text x="105.6" y="117">decoupling</text>
<text x="107.6" y="119">3</text>
<text x="109.9" y="119">of</text>
<text x="160.1" y="115.5">configurable</text>
<text x="173.1" y="115.5">using</text>
<text x="179.3" y="115.5">FT_PROG.</text>
<text x="250.4" y="117">J1</text>
<text x="253.8" y="117">is</text>
<text x="256.6" y="117">an</text>
<text x="260" y="117">output</text>
<text x="261.1" y="119">battery.</text>
<text x="267.3" y="117">signal</text>
<text x="274.2" y="117">of</text>
<text x="277.2" y="117">the</text>
<text x="95.3" y="121.1">FT234DXD</text>
<text x="105.9" y="121.1">package.</text>
<text x="250.8" y="123.1">battery</text>
<text x="251.1" y="121.1">J2</text>
<text x="253.2" y="125.2">be</text>
<text x="254.4" y="121.1">is</text>
<text x="256.6" y="125.2">around</text>
<text x="257.2" y="121.1">an</text>
<text x="258.6" y="123.1">which</text>
<text x="260.7" y="121.1">input</text>
<text x="264.3" y="125.2">0-12V</text>
<text x="265.1" y="123.1">is</text>
<text x="266.6" y="121.1">signal</text>
<text x="267.9" y="123.1">expected</text>
<text x="271.7" y="125.2">level.</text>
<text x="273.5" y="121.1">to</text>
<text x="276.6" y="121.1">the</text>
<text x="277.5" y="123.1">to</text>
<text x="227.3" y="131.7">logic</text>
<text x="228.5" y="129.7">J1</text>
<text x="231.9" y="129.7">outputs</text>
<text x="233.1" y="131.7">level</text>
<text x="238.8" y="131.7">around</text>
<text x="240.1" y="129.7">at</text>
<text x="243.2" y="129.7">a</text>
<text x="229.9" y="133.8">3.3-5V</text>
<text x="238" y="133.8">max.</text>
<text x="160.6" y="143.6">LEDs</text>
<text x="166.3" y="143.6">are</text>
<text x="170.5" y="143.6">off</text>
<text x="174.2" y="143.6">by</text>
<text x="158.9" y="145.7">default,</text>
<text x="158.9" y="147.7">when</text>
<text x="162.6" y="149.8">transferred.</text>
<text x="164.8" y="147.7">data</text>
<text x="167.3" y="145.7">and</text>
<text x="170.1" y="147.7">is</text>
<text x="171.9" y="145.7">flicker</text>
<text x="172.9" y="147.7">being</text>
<text x="16.2" y="186.8">Configuration</text>
<text x="16.2" y="188.9">*</text>
<text x="16.2" y="190.9">*</text>
<text x="18.3" y="188.9">16mA</text>
<text x="18.3" y="190.9">Alias</text>
<text x="24.7" y="188.9">drive</text>
<text x="30.1" y="186.8">to</text>
<text x="30.5" y="188.9">strength</text>
<text x="33.2" y="186.8">perform</text>
<text x="41.7" y="186.8">with</text>
<text x="46.7" y="186.8">FT_PROG:</text>
<text x="16.2" y="193">*</text>
<text x="18.3" y="193">Invert</text>
<text x="24.8" y="193">RX &amp;</text>
<text x="31.2" y="193">TX</text>
</g>
</svg>
